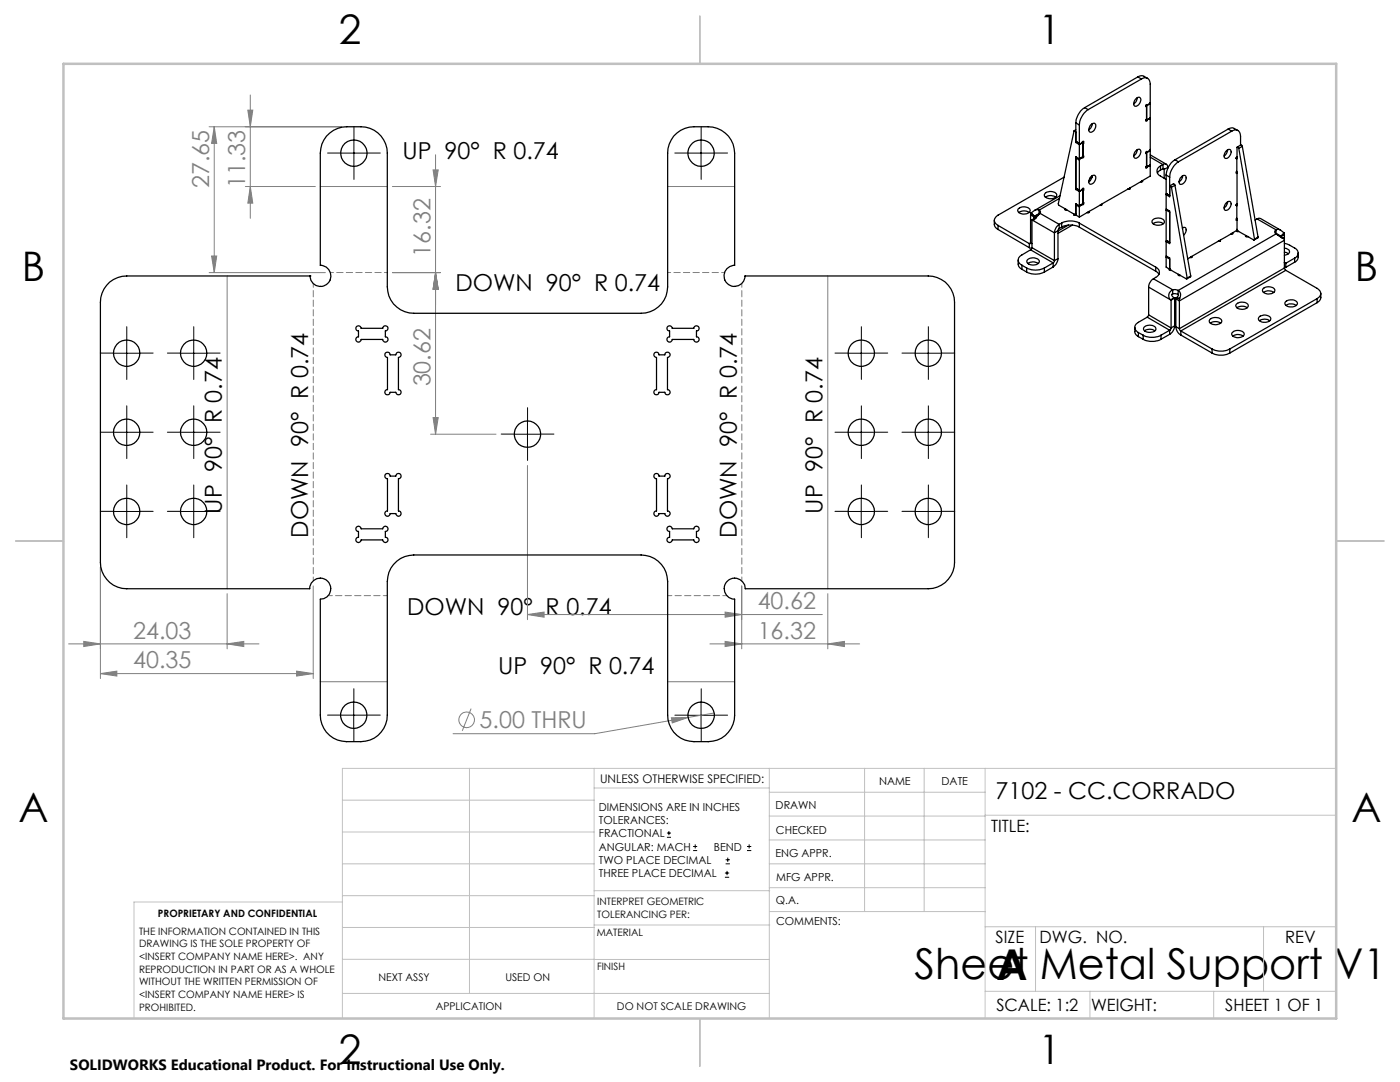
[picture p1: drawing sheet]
<svg xmlns="http://www.w3.org/2000/svg" width="279mm" height="216mm" viewBox="0 0 279 216" stroke-linecap="round" stroke-linejoin="round" font-family="sans-serif">
<g fill="none" stroke="#808080" stroke-width=".2">
<path d="M50 18.9v24.7M41.7 25.3h26.5M42.8 25.3l.5 3.3h-1.1zM42.8 25.3v29.1M49 37.2h13.9M49.5 22h.9l-.4 3.3zM50 37.2l.4 3.3h-.9zM63.9 37.2h13.4M78.3 37.2h9.6M86.4 33.9h1.1l-.6 3.3zM86.9 30.9v55.7M133.2 37.2h13.4"/>
<path d="M41.7 54.4h23.2M42.2 51.1h1.1l-.5 3.3zM45.3 55.1v62.4M78.3 54.4h9.6M86.9 54.4l.6 3.3h-1.1zM165.2 55.1v62.4M85.9 86.6h13.1M86.4 83.3h1.1l-.6 3.3zM105.3 92.9v30.7M20 113.2v22.2M45.3 118.5v11M62.5 116.9v18.5"/>
<path d="M148 116.9v12.6M165.2 118.5v11M13.7 128.5h38M16.7 128l3.3 .5-3.3 .5zM20 134.4l3.3-.5v1zM20 134.4h42.5M45.3 128.5l3.3-.5v1zM59.2 133.9l3.3 .5-3.3 .5zM63.9 136h13.4M105.3 122.6l3.3-.5v1.1zM105.3 122.6h58.8M133.2 136h13.4"/>
<path d="M141.7 128.5h29.9M144.7 122.1l3.3 .5-3.3 .6zM144.7 128l3.3 .5-3.3 .5zM165.2 128.5l3.3-.5v1zM94 141.4l-1.7 4.4M134 143.2h3.3l-3.1 1.1zM137.3 143.2l-18.6 3.2h-28.3M142.5 142.3l-5.2 .9"/>
<circle cx="93.1" cy="143.6" r="1.56"/>
</g>
<g fill="none" stroke="#000" stroke-width=".2">
<path d="M68 30.6h5.2M70.6 27.9v5.3M137.3 30.6h5.3M139.9 27.9v5.3M22.6 70.5h5.3M25.3 67.8v5.3M36 70.5h5.3M38.7 67.8v5.3M169.3 70.5h5.2M171.9 67.8v5.3M182.6 70.5h5.3M185.2 67.8v5.3"/>
<path d="M22.6 86.3h5.3M25.3 83.6v5.3M25.3 99.4v5.3M36 86.3h5.3M38.7 83.6v5.3M38.7 99.4v5.3M102.6 86.6h5.3M105.3 84v5.3M169.3 86.3h5.2M171.9 83.6v5.3M171.9 99.4v5.3M182.6 86.3h5.3"/>
<path d="M185.2 83.6v5.3M185.2 99.4v5.3M22.6 102.1h5.3M36 102.1h5.3M169.3 102.1h5.2M182.6 102.1h5.3M68 142.7h5.2M70.6 140.1v5.2M137.3 142.7h5.3M139.9 140.1v5.2M133.1 167.1h.8M133.1 166.2h.8"/>
<path d="M133.5 165.8v.9M138.3 169.7h.8M138.3 168.9h.8M138.7 168.5v.8M144.7 175h.8M144.7 174.2h.8M144.8 172.4h.9M144.8 171.6h.9M145.1 173.8v.8M145.2 171.1v.9M149.1 169.7h.8M149.1 168.9h.8"/>
<path d="M149.5 168.5v.8"/>
</g>
<g fill="none" stroke="#000" stroke-width=".2" stroke-dasharray="15.2 1.3 1.3 1.3">
<path d="M68 30.5h-2.6M70.6 33.2v2.6M70.6 27.9v-2.6M73.3 30.5h2.6M137.3 30.5h-2.6M139.9 33.2v2.6M139.9 27.9v-2.6M142.6 30.5h2.6M22.7 70.5h-2.7M25.3 73.1v2.6M25.3 67.8v-2.6M27.9 70.5h2.7"/>
<path d="M36 70.5h-2.6M38.7 73.1v2.6M38.7 67.8v-2.6M41.3 70.5h2.6M169.3 70.5h-2.7M171.9 73.1v2.6M171.9 67.8v-2.6M174.5 70.5h2.7M182.6 70.5h-2.6M185.3 73.1v2.6M185.3 67.8v-2.6M187.9 70.5h2.6"/>
<path d="M22.7 86.2h-2.7M25.3 88.9v2.6M25.3 83.6v-2.6M25.3 99.4v-2.6M27.9 86.2h2.7M36 86.2h-2.6M38.7 88.9v2.6M38.7 83.6v-2.6M38.7 99.4v-2.6M41.3 86.2h2.6M102.7 86.6h-2.7M105.3 89.2v2.7"/>
<path d="M105.3 84v-2.6M107.9 86.6h2.6M169.3 86.2h-2.7M171.9 99.4v-2.6M171.9 88.9v2.6M171.9 83.6v-2.6M174.5 86.2h2.7M182.6 86.2h-2.6M185.3 99.4v-2.6M185.3 88.9v2.6M185.3 83.6v-2.6M187.9 86.2h2.6"/>
<path d="M22.7 102h-2.7M25.3 104.7v2.6M27.9 102h2.7M36 102h-2.6M38.7 104.7v2.6M41.3 102h2.6M169.3 102h-2.7M171.9 104.7v2.6M174.5 102h2.7M182.6 102h-2.6M185.3 104.7v2.6M187.9 102h2.6"/>
<path d="M68 142.7h-2.6M70.6 145.3v2.7M70.6 140.1v-2.7M73.3 142.7h2.6M137.3 142.7h-2.6M139.9 145.3v2.7M139.9 140.1v-2.7M142.6 142.7h2.6"/>
</g>
<path d="M62.5 56.6v59.3M148 115.9v-59.3" fill="none" stroke="#808080" stroke-width=".2" stroke-dasharray="1.3 .6" stroke-dashoffset=".5"/>
<path d="M65.5 118.8h11.8M133.2 118.8h11.9" fill="none" stroke="#808080" stroke-width=".2" stroke-dasharray="1.3 .6" stroke-dashoffset=".4"/>
<path d="M77.3 54.4h-11.3M144.6 54.4h-11.4" fill="none" stroke="#808080" stroke-width=".2" stroke-dasharray="1.3 .6" stroke-dashoffset=".7"/>
<g fill="none" stroke="#c0c0c0" stroke-width=".2">
<path d="M68.3 159.7h50.3M93.7 153.3v44.9M118.6 153.3v49.9M118.6 157.2h34.9M153.5 153.3v49.9M153.5 158.1h43.1M172.5 153.3v28.6M184.4 153.3v28.6M196.6 153.3v49.9M266.7 153.3h-198.4v49.9M68.3 178.7h50.3M68.3 172.4h50.3"/>
<path d="M68.3 166h50.3M68.3 180h-41.6v23.2M118.6 177.7h35M153.5 167.6h43.1M153.5 162.8h43.1M153.5 172.4h43.1M153.5 177.1h43.1M196.6 162.7h70.1M68.3 198.2h85.2M68.3 191.4l85.2 .1M68.3 185.1h50.3M118.6 184.6h35"/>
<path d="M153.6 181.9h43M196.6 197.8h70.1M196.6 184.9h70.1M206.7 184.9v12.9M217.5 197.8v5.4M242.2 197.8v5.4M252.2 184.9v12.9"/>
</g>
<path d="M139.7 3.2v9.5M3.1 107.9h9.6M266.7 107.9h9.5M139.7 203.2v9.6" fill="none" stroke="#c0c0c0" stroke-width=".25"/>
<path d="M12.7 12.7h254v190.5h-254z" fill="none" stroke="#c0c0c0" stroke-width=".5"/>
<g fill="#808080">
<path d="M134 143.2h3.3l-3.1 1.1z"/>
<path d="M144.7 128l3.3 .5-3.3 .5zM165.2 128.5l3.3-.5v1zM16.7 128l3.3 .5-3.3 .5zM45.3 128.5l3.3-.5v1z"/>
<path d="M105.3 122.6l3.3-.5v1.1zM144.7 122.1l3.3 .5-3.3 .6z"/>
<path d="M59.2 133.9l3.3 .5-3.3 .5zM20 134.4l3.3-.5v1z"/>
<path d="M86.9 54.4l.6 3.3h-1.1zM86.4 83.3h1.1l-.6 3.3zM86.4 33.9h1.1l-.6 3.3zM86.9 54.4l.6 3.3h-1.1zM49.5 22h.9l-.4 3.3zM50 37.2l.4 3.3h-.9zM42.8 25.3l.5 3.3h-1.1zM42.2 51.1h1.1l-.5 3.3z"/>
</g>
<g fill="none" stroke="#000" stroke-width=".25">
<path d="M226.6 19.8a.55 .55 0 0 1 .6-.4 .55 .55 0 0 1 .5 .6 1.02 1.02 0 0 1-1.4 1.1v-.6zM227 19.5l-.3 .8-.4 .4M227.1 15.3l.5-.2a1.58 1.58 0 0 1 1.4 .5M227.1 15.3l.7 .5M227.1 15.3l-10.6 6.2M227.8 15.8a1.07 1.07 0 0 1 1.2-.2 1.07 1.07 0 0 1 .6 1.2v3.7l-.6 .5M227.8 15.8l-10.6 6.1M208.6 38.6a1.64 1.64 0 0 1 2.3 .2 1.17 1.17 0 0 1-1.7 .8 .61 .61 0 0 1-.7-.3 .61 .61 0 0 1 .1-.7zM208.6 39.3a1.79 1.79 0 0 1 2.1 0M211.5 39.6l-4.1 2.3M211.6 39.1l-5.1 2.9M212.4 35.3l-13.2 7.6a1.08 1.08 0 0 0-.8 1.1 1.08 1.08 0 0 0 .8 1"/>
<path d="M214.7 26.4l-.1-.3h-.3l-3.1 14.5 .2 .4 1.4 .8v.1M214.7 25.9l-.3 .2M214.7 24.5v3.9M214.7 24.5l.7 .4M214.7 28.2l.7 .4M214.7 37.6l.7 .4M214.7 28.4l.7 .5M214.7 37.8l.7 .4M214.8 31.4l-.1 .1 .7 .4M214.9 37.7h.1M214.9 28.3l.6 .4M214.9 28.3h.1"/>
<path d="M214.9 37.7l.6 .4M214.9 28.3l-.2 .1M214.9 37.7l-.2 .1M215.4 38l.1 .1M215.4 28.6l.1 .1M215.4 24.9v3.7M215.4 28.9v2.8M215.4 31.9v6.1M215.4 38.2v2.9M215.4 31.7l-.7-.4v6.5M215.5 31.6l-.1 .3M215.5 31.6h.1"/>
<path d="M215.9 31.4h.1M215.9 31.4l-.4 .2M216 28.4h.1M216 37.7l.1 .1M216.1 38l.2-.3-.1-.2-.7 .6M216.1 31.1h.1a.23 .23 0 0 1 .1 .3 .23 .23 0 0 1-.3 .1l-.1-.1M216.1 28.6l.2-.2v-.2l-.8 .5M216.1 28.6h.1M216.1 38h.1M216.1 28.4v2.9l-.7 .4M216.1 37.8v2.9l-.7 .4M216.1 28.4l-.7 .5"/>
<path d="M216.1 37.8l-.7 .4M216.5 21.5a3.9 3.9 0 0 0-1.8 3M216.5 21.5l.7 .4M217.2 21.9a4.1 4.1 0 0 0-1.8 3M217.6 36l-.3 .2M217.6 25a.55 .55 0 0 1 .6-.4 .55 .55 0 0 1 .5 .6 .99 .99 0 0 1-1.3 1l-.1-.5zM217.8 35.2a.53 .53 0 0 1 .7-.2 .53 .53 0 0 1 .2 .8 .94 .94 0 0 1-1.3 .8l-.1-.5zM217.9 35.3l-.4 .3M218 24.7l-.3 .8-.4 .4M218 35l-.3 .8-.4 .5M225.1 37.7h.1M225.3 37.7v-.1l-5.7 3.3v.1"/>
<path d="M225.5 37.5v.2h-.4M225.5 37.5v.2M226.9 29.9a.5 .5 0 0 1 .7 0 .5 .5 0 0 1 0 .7 .94 .94 0 0 1-1.3 .8 1.4 1.4 0 0 1 .6-1.5zM227 29.8l-.3 .9-.4 .4M228 36.1v.2h-.4l-2.1 1.2M228.6 21.2l.2 .1M228.6 30.6l.2 .1M228.7 21l.1 .1M228.7 23.9l.1 .1M228.7 30.4h.1M228.7 33.2l.1 .1M228.8 21.3l-.1 2.9 .3-.3"/>
<path d="M228.8 30.7v2.4l-.2 .3 .1 .2 .3-.4M228.8 20.9l.2 .1M228.8 30.2l.2 .1M228.8 21.1v2.9M228.8 30.4v2.9M229 21v-.1a.21 .21 0 0 0-.3 .1 .21 .21 0 0 0 .1 .3M229 30.3a.21 .21 0 0 0-.3 .1 .21 .21 0 0 0 .1 .3M229 33.2h.1M229 23.8v.1M229.4 23.6l.2 .1M229.4 33l.2 .1M229.4 23.6h.1"/>
<path d="M229.4 33h.1M229.4 23.6l-.4 .3M229.4 33l-.4 .2M229.4 23.7h.2M229.4 20.6l.2 .1M229.4 30l.2 .1M229.6 23.7v6.1l-.2 .3-.4 .2M229.6 30.9l3.2 1.9M229.6 20.7v2.8l-.8 .5M229.6 30.1v2.8l-.8 .4M229.6 33.1v2l-1.8 1.1v.1M229.6 20.7l-.8 .4"/>
<path d="M229.6 30.1l-.8 .3M229.6 31.4l2.5 1.4M231.6 33.1a1.07 1.07 0 0 0-.7 1 1.07 1.07 0 0 0 .7 1l1.1 .7M231.6 33.9l-.6 .6M231.6 33.1v.8M232.1 32.8a.58 .58 0 0 1 .7 0 .58 .58 0 0 1 .2 .6M232.1 33.7l.2-.1v.2M232.1 32.8l-.5 .3M232.1 32.8v.9M232.1 33.7l-.5 .2M232.1 33.7l.2 .1M232.3 33.8v1.8"/>
<path d="M232.7 38.8v2.9l.7 .4v6.5l-.7-.4M232.7 34.9l.7 .4M232.7 34.9v3.7l.7 .4M232.9 38.7l.5 .4M232.9 38.7h.1M232.9 38.7l-.2 .1M233 33.4l-.7 .4M233 33.4v.2M233.4 37.2l.2-.1 .2 .3M233.4 35.3v4l-.7-.5M233.8 37.4l3.1 18.1M234.5 31.9a3.9 3.9 0 0 0-1.8 3"/>
<path d="M234.5 37l-.3-.3-.7 .4M234.5 31.9l.7 .4M234.5 37l-.7 .4M234.5 37l3.1 18.1M235.2 32.3a4.1 4.1 0 0 0-1.8 3M235.3 36.2l.1 .1M235.9 35.2a.5 .5 0 0 1 .6-.2 .5 .5 0 0 1 .2 .7 1.12 1.12 0 0 1-1.3 1 1.34 1.34 0 0 1 .5-1.5zM236 35.1l-.2 .6-.5 .6M244.7 30.2a.57 .57 0 0 1 .8-.3 .57 .57 0 0 1 .1 .9 .92 .92 0 0 1-1.2 .7l-.1-.7zM245 29.9l-.2 .7-.5 .5M245.1 25.8l.5-.3a1.58 1.58 0 0 1 1.5 .5M245.1 25.8l.7 .4"/>
<path d="M245.1 25.8l-10.6 6.1M245.8 26.2a1.07 1.07 0 0 1 1.3-.2 1.07 1.07 0 0 1 .5 1.2v1.8M245.8 26.2l-10.6 6.1M246.7 31.6l.1 .1M246.7 34.3l.2 .1v6.5l-.2-.1M246.8 31.7v2.5l-.1 .3 .2 .1M246.8 31.3h.1M246.9 31.3l-.2 .2 .1 .2M247.2 29.6l-.2-.3-.1 .1v2.1l-.2-.1M247.2 29.6l3.2 18.1M247.9 29.2l-.3-.3-.7 .5M247.9 29.2l-.7 .4"/>
<path d="M247.9 29.2l3.2 18.1M61.8 55.1a2.1 2.1 0 0 0 2.2 2.1 2.1 2.1 0 0 0 2.1-2.2 2.1 2.1 0 0 0-2.2-2v-22.4a5.3 5.3 0 0 1 5.3-5.3h2.8a5.3 5.3 0 0 1 5.3 5.3v26.7a5.3 5.3 0 0 0 5.3 5.2h45.4a5.3 5.3 0 0 0 5.2-5.2v-26.7a5.2 5.2 0 0 1 5.3-5.3h2.8a5.3 5.3 0 0 1 5.3 5.3v22.4a2.1 2.1 0 0 0-2.1 2 2.1 2.1 0 0 0 2.1 2.2 2.1 2.1 0 0 0 2.1-2.1M61.8 55.1h-36.5a5.2 5.2 0 0 0-5.3 5.2v51.9a5.3 5.3 0 0 0 5.3 5.3h36.5a2.1 2.1 0 0 1 2.1-2.1 2.1 2.1 0 0 1 2.1 2 2.1 2.1 0 0 1-2.1 2.2v23.1a5.2 5.2 0 0 0 5.3 5.3 8.2 8.2 0 0 0 6.2-1.2 5.4 5.4 0 0 0 1.9-4.1v-26.7a5.3 5.3 0 0 1 5.3-5.3h45.4a5.3 5.3 0 0 1 5.2 5.3v26.7a5.2 5.2 0 0 0 5.3 5.3 8.2 8.2 0 0 0 6.2-1.2 5.4 5.4 0 0 0 1.9-4.1v-23.1a2.1 2.1 0 0 1-2.1-2.2 2.1 2.1 0 0 1 2.2-2 2.1 2.1 0 0 1 2 2.1h36.5a5.3 5.3 0 0 0 5.3-5.3v-51.9a5.3 5.3 0 0 0-5.3-5.2h-36.5M61.8 55.1h.1M148.7 55.1h.1M198.4 44a1.53 1.53 0 0 0 .8 1.8M199.2 45.8l6.2 3.6M199.2 45v.8M199.2 45l6.2 3.6M203.2 41.7a1.61 1.61 0 0 1 2.4 .2 1.17 1.17 0 0 1-1.7 .8l-.6-.3-.2-.3zM203.2 51.9a1.43 1.43 0 0 0 .7 1.8M203.3 42.4a1.85 1.85 0 0 1 2.1 0"/>
<path d="M203.9 52.9l1 .6M203.9 52.9v.8M203.9 53.7l1 .6M204.9 53.5a3.9 3.9 0 0 0 3.5 0M204.9 54.3a3.9 3.9 0 0 0 3.5 0M204.9 53.5v.8M205.1 51.8a1.58 1.58 0 0 1 2.3 .3 1.41 1.41 0 0 1-2.1 .6l-.4-.4zM205.1 52.6a1.86 1.86 0 0 1 2.1 0M205.4 49.4l.5 .1M205.4 48.6v.8M205.7 49.8l-1.8 1.1a1.08 1.08 0 0 0-.7 1 1.08 1.08 0 0 0 .7 1M205.7 48.4l-.1 .2h-.2"/>
<path d="M205.7 49.8l4.5 2.7M205.7 42.9l.7 .4M205.7 42.9v5.5M205.7 48.4l.3 .2M205.7 48.4l-.3 .2M205.8 42.5l-.1 .4M205.8 42.5l.6 .7M206 43.9h.1M206 43.9l.7-.4-.7 .4M206 49.4l-.3 .4M206 49.4l4.4 2.6M206 43.9v5.5"/>
<path d="M206 43.9l4.4 2.6M206.4 43.3v.3M206.4 43.2v.1M207.4 41.9a.4 .4 0 0 1 .2 .7M207.4 41.9a1.55 1.55 0 0 0-1.6 .6M207.4 42.8l-.2-.1-.8 .5M207.4 41.9v.9M207.4 42.8l-1 .5M207.6 42.6l-1.1 1.1-.5 .2M207.6 42.6l3.8 2.2M208.4 53.5v.8M210.2 52.5l-1.8 1"/>
<path d="M210.2 52.5v.8M210.2 53.3l-1.8 1M210.4 52l-.2 .5M210.4 46.5v5.5M211.1 51.6a2.26 2.26 0 0 1-.9 1.7M211.1 46l-.7 .5M211.1 46v5.6M211.1 51.6l-.7 .4M211.4 44.8a2.25 2.25 0 0 0-1 1.7M211.4 45.6l-.3 .4M211.4 44.8v.8M211.9 44.5a3.9 3.9 0 0 1 3.5 0"/>
<path d="M211.9 45.3a3.9 3.9 0 0 1 3.5 0M211.9 44.5l-.5 .3M211.9 44.5v.8M211.9 45.3l-.5 .3M212.5 41.7v.1l.4 .1 1.4 .8M213.2 44.9l-2.1 1.2M214 44.9l-2.9 1.7M214.3 42.7v.1a.26 .26 0 0 0 .2 .2 .26 .26 0 0 0 .2-.1M214.3 42.7v.2M214.7 42.7l-.2 .3M214.7 42.8h.1M214.7 42.9l.7 .4"/>
<path d="M214.8 40.7l-.1 .2 .7 .4M215.4 44.5l15.2 8.8M215.4 41.3v2M215.4 44.5v.8M215.4 45.3l15.2 8.8M215.4 41.1l-.7-.4v2.2M215.5 41l-.1 .3M215.5 41h.1M215.9 40.8l-.4 .2M215.9 40.7v.1M216.1 40.5l.1-.1a.22 .22 0 0 1 .1 .3 .22 .22 0 0 1-.4 .1M216.1 40.5h.1"/>
<path d="M217 42.4h.1M217.2 42.4v-.1l-1.8 1M217.3 42.2l.1 .2h-.4M217.3 42.2v.2M219.9 40.7v.2l-.4 .1-2.2 1.2M229.2 57.3l4.4 2.5M229.2 57.3v5.5M230 43.9a1.53 1.53 0 0 1 2.4 .3 1.38 1.38 0 0 1-2.1 .5l-.4-.4zM230.1 44.6a1.81 1.81 0 0 1 2.1 0M230.2 55.6a2.1 2.1 0 0 0-1 1.7M230.2 55.6l3.8 2.2M230.6 53.3a1.08 1.08 0 0 1 .8 1 1.08 1.08 0 0 1-.8 1.1l-.4 .2"/>
<path d="M230.6 54.1l.7 .7M230.6 53.3v.8M232.7 48.2v2.9l.7 .4v2.2M232.7 41.9v6.1l.7 .4M232.7 51.3v2l.7 .4M232.7 41.9l.7 .4M232.7 51.3l.7 .4M232.9 41.8l-.2 .1M232.9 51.2l-.2 .1M232.9 48.1h.1M232.9 48.1l-.2 .1M233.4 53.7v.2h.4l1.4 .9"/>
<path d="M233.4 53.5l.2 .5M233.6 59.8l.1 .1M233.7 59.9v5.5M234 57.8a1.23 1.23 0 0 0-.4 2M234 58.6l-.1 .1v.2l.4 .5M234 58.6h.6l.5 .2M234 57.8h.6l.5 .2M234 57.8v.8M234.3 59.4l.1 .1M234.3 59.4l-.7 .4M234.4 59.5l-.7 .4M234.4 59.5v5.5"/>
<path d="M234.7 59.5v.1M234.7 59.5h.1M234.7 59.5h.6M234.7 59.6l.7 .4M234.7 59.6v5.6M235.1 58a.99 .99 0 0 1 .2 1.5M235.1 58.8l.1 .2-.5 .5M235.1 58v.8M235.2 54.8v.2h.4M235.2 54.8v.2M235.3 59.5l.1 .5M235.3 59.5h.1"/>
<path d="M235.4 55v-.1l1.4 .8 .1-.2M235.5 54.9v.1M236 45.7v-.2a.48 .48 0 0 1 .6-.1 .48 .48 0 0 1 .1 .7l-.5 .8M237.6 55.1v.1l-.7 .4M237.6 55.1l-.7 .4M237.9 51.2v.1l-.4 .1-.5 .2M243.2 48.1h.1M243.3 48.2v-.2l-5.6 3.3v.1M243.5 47.9v.2h-.4M243.5 47.9v.2M244.7 40.5a.57 .57 0 0 1 .8-.3 .57 .57 0 0 1 .1 .9 .92 .92 0 0 1-1.2 .8l-.1-.7zM245 40.3l-.3 .8-.4 .4"/>
<path d="M246 46.5v.2h-.3l-2.2 1.2M246.7 41l.1 .1M246.7 43.6l.2 .1v2.2l.2 .3M246.8 46v.2h.4l1.4 .8M246.8 40.6l-.1 .3 .1 .2M246.8 41.1v2.4l-.1 .4 .2 .1M246.9 45.9l-1.1 .7v.1M248.6 47v.2h.4M248.6 47v.2M248.8 47.2v-.1l1.4 .8 .2-.2M249 47.2h.1M250.9 43.7l.3-.2 .4 .1 3.9 2.3"/>
<path d="M250.9 43.7l-.4 .2M250.9 43.7l3.8 2.2M251.1 47.3l-.1 .2-.7 .4M251.1 47.3l-.7 .4M252.1 57.5a1.52 1.52 0 0 1 2.3 .5 1.43 1.43 0 0 1-2.1 .4l-.3-.4zM252.2 58.3a1.81 1.81 0 0 1 2 0M254.7 46.7l1.1 .7h.5M254.7 45.9a.43 .43 0 0 0-.3 .4 .43 .43 0 0 0 .3 .4M254.7 46.7l.9 .4M254.7 45.9a1.52 1.52 0 0 1 1.6 .6M254.7 46.7l-19.6 11.3M254.7 45.9v.8"/>
<path d="M254.8 46.7l.8 .5 .7-.4M255.6 47.1v.2M255.7 47.4h.6M256.3 47.4v.5l-20.9 12.1M256.3 46.5l-.7 .6M256.3 46.5v.3M256.3 53.5l.3 .4M256.3 52.4l.3 .1-.2 .1zM256.3 48.5l1.1 .4a2.79 2.79 0 0 1 1.6 1.2l.1 .4-.1 .4-.6 .6M256.3 49.5a.83 .83 0 0 1 .9 1l-.9 .4M256.3 50.3l.8 .3M256.3 53.5l-20.9 12.1"/>
<path d="M256.3 46.8v6.7M256.6 53.9l6.3 3.6a1.08 1.08 0 0 1 .7 1.1 1.08 1.08 0 0 1-.7 1M256.6 53.3l-.3 .1M256.6 53.9l-20.9 12.1M256.6 52.5v.8M258.4 51.5l-1.8 1M258.4 51.5v.8M258.4 52.3l-1.8 1M259.1 50.5a1.47 1.47 0 0 1-.7 1.8M262.9 59.6l-17.5 10M262.9 59.6v.8M263.6 58.6a1.53 1.53 0 0 1-.7 1.8"/>
<path d="M71.2 65.2l.1-.1a.53 .53 0 0 1 .8 .4h4.3a.52 .52 0 0 1 .5-.5 .52 .52 0 0 1 .5 .5 .52 .52 0 0 1-.5 .5v1.2a.53 .53 0 0 1 .5 .5 .53 .53 0 0 1-.5 .6 .53 .53 0 0 1-.5-.6h-4.3a.53 .53 0 0 1-.6 .6 .53 .53 0 0 1-.5-.6 .53 .53 0 0 1 .5-.5v-1.2a.52 .52 0 0 1-.4-.3 .52 .52 0 0 1 .1-.5zM76.9 70.4l.2-.1a.53 .53 0 0 1 .8 .5h1.1a.54 .54 0 0 1 .5-.5 .54 .54 0 0 1 .6 .5 .54 .54 0 0 1-.6 .5v6.5a.53 .53 0 0 1 .5 .5 .53 .53 0 0 1-.5 .5 .53 .53 0 0 1-.5-.5h-1.1a.53 .53 0 0 1-.6 .5 .53 .53 0 0 1-.5-.5 .53 .53 0 0 1 .5-.5v-6.5a.55 .55 0 0 1-.5-.3 .55 .55 0 0 1 .1-.6zM130.6 70.4l.2-.1a.51 .51 0 0 1 .7 .5h1.2a.53 .53 0 0 1 .5-.5 .53 .53 0 0 1 .5 .5 .53 .53 0 0 1-.5 .5v6.5a.52 .52 0 0 1 .5 .5 .52 .52 0 0 1-.5 .5 .52 .52 0 0 1-.5-.5h-1.2a.52 .52 0 0 1-.5 .5 .52 .52 0 0 1-.5-.6 .52 .52 0 0 1 .5-.4v-6.5a.55 .55 0 0 1-.5-.3 .55 .55 0 0 1 .1-.6zM133.2 65.2l.2-.1a.53 .53 0 0 1 .8 .4h4.3a.53 .53 0 0 1 .5-.5 .53 .53 0 0 1 .5 .5 .53 .53 0 0 1-.5 .5v1.2a.53 .53 0 0 1 .5 .5 .53 .53 0 0 1-.5 .6 .53 .53 0 0 1-.5-.6h-4.3a.53 .53 0 0 1-.6 .6 .53 .53 0 0 1-.5-.6 .53 .53 0 0 1 .5-.5v-1.2a.52 .52 0 0 1-.5-.3 .52 .52 0 0 1 .1-.5zM226.5 65.3a1.47 1.47 0 0 0 .7 1.9M227.2 66.4l.9 .5M227.2 66.4v.8M227.2 67.2l.9 .5M228.1 66.9a4 4 0 0 0 3.6 0M228.1 67.7a4 4 0 0 0 3.6 0M228.1 66.9v.8M228.4 65.3a1.53 1.53 0 0 1 2.3 .3 1.38 1.38 0 0 1-2.1 .5l-.4-.4z"/>
<path d="M228.4 66a1.81 1.81 0 0 1 2.1 0M229 63.3l-1.8 1a1.09 1.09 0 0 0-.7 1 1.09 1.09 0 0 0 .7 1.1M229 63.3l4.4 2.6M229.2 62.8l-.2 .5M229.2 62.8l4.5 2.6M231.7 66.9v.8M233.4 65.9l-1.7 1M233.4 65.9v.8M233.4 66.7l-1.7 1M233.7 65.4l-.3 .5M234.4 65a2.15 2.15 0 0 1-1 1.7M234.4 65l-.7 .4"/>
<path d="M234.7 65.2a2.02 2.02 0 0 0 1 1.7M234.7 65.2l.7 .4M235.4 65.6l.3 .4M235.4 60v5.6M235.7 66l6.2 3.6M235.7 66v.9M235.7 66.9l6.2 3.5M241.5 63.7a1.73 1.73 0 0 1 2.3 .2 .96 .96 0 0 1-1.2 .9 .93 .93 0 0 1-1.2-1zM241.5 64.5a1.84 1.84 0 0 1 2.1 0M241.9 69.6a3.9 3.9 0 0 0 3.5 0M241.9 70.4a3.9 3.9 0 0 0 3.5 0M241.9 69.6v.8"/>
<path d="M245.4 69.6v.8M245.9 66.4a1.62 1.62 0 0 1 2.4 .1 1.17 1.17 0 0 1-1.7 .8l-.6-.3-.2-.3zM246 67.1a1.86 1.86 0 0 1 2.1 0M246.7 60.7a1.66 1.66 0 0 1 2.4 .2 1.16 1.16 0 0 1-1.7 .8l-.6-.4-.2-.2zM246.8 61.4a1.85 1.85 0 0 1 2.1 0M251.3 63.2a1.49 1.49 0 0 1 2.3 .4 1.43 1.43 0 0 1-2.1 .5l-.4-.5zM251.4 64a1.81 1.81 0 0 1 2 0M256.6 60.1a1.49 1.49 0 0 1 2.3 .5 1.53 1.53 0 0 1-2.5 0zM256.6 60.9a1.98 1.98 0 0 1 2.1 0M262.9 60.4l-17.5 10M76.9 94.6l.2-.1a.53 .53 0 0 1 .8 .5h1.1a.54 .54 0 0 1 .5-.5 .54 .54 0 0 1 .6 .5 .54 .54 0 0 1-.6 .5v6.5a.53 .53 0 0 1 .5 .5 .53 .53 0 0 1-.5 .5 .53 .53 0 0 1-.5-.5h-1.1a.53 .53 0 0 1-.6 .5 .53 .53 0 0 1-.5-.5 .53 .53 0 0 1 .5-.5v-6.5a.54 .54 0 0 1-.5-.3 .54 .54 0 0 1 .1-.6zM130.6 94.6l.2-.1a.51 .51 0 0 1 .7 .5h1.2a.53 .53 0 0 1 .5-.5 .53 .53 0 0 1 .5 .5 .53 .53 0 0 1-.5 .5v6.5a.52 .52 0 0 1 .5 .5 .52 .52 0 0 1-.5 .5 .52 .52 0 0 1-.5-.5h-1.2a.52 .52 0 0 1-.5 .5 .52 .52 0 0 1-.5-.6 .52 .52 0 0 1 .5-.4v-6.5a.54 .54 0 0 1-.5-.3 .54 .54 0 0 1 .1-.6z"/>
<path d="M71.2 105.2a.54 .54 0 0 1 .5-.2 .54 .54 0 0 1 .4 .5h4.3a.53 .53 0 0 1 .5-.5 .53 .53 0 0 1 .5 .5 .53 .53 0 0 1-.5 .5v1.2a.53 .53 0 0 1 .5 .5 .53 .53 0 0 1-.5 .6 .53 .53 0 0 1-.5-.6h-4.3a.53 .53 0 0 1-.6 .6 .53 .53 0 0 1-.5-.6 .53 .53 0 0 1 .5-.5v-1.2a.52 .52 0 0 1-.4-.3 .52 .52 0 0 1 .1-.5zM133.2 105.2a.54 .54 0 0 1 .6-.2 .54 .54 0 0 1 .4 .5h4.3a.53 .53 0 0 1 .5-.5 .53 .53 0 0 1 .5 .5 .53 .53 0 0 1-.5 .5v1.2a.53 .53 0 0 1 .5 .5 .53 .53 0 0 1-.5 .6 .53 .53 0 0 1-.5-.6h-4.3a.53 .53 0 0 1-.6 .6 .53 .53 0 0 1-.5-.6 .53 .53 0 0 1 .5-.5v-1.2a.52 .52 0 0 1-.5-.3 .52 .52 0 0 1 .1-.5z"/>
<circle cx="70.6" cy="30.6" r="2.62"/>
<circle cx="139.9" cy="30.6" r="2.62"/>
<circle cx="25.3" cy="70.5" r="2.63"/>
<circle cx="38.6" cy="70.5" r="2.63"/>
<circle cx="171.9" cy="70.5" r="2.63"/>
<circle cx="185.3" cy="70.5" r="2.63"/>
<circle cx="25.3" cy="86.3" r="2.64"/>
<circle cx="38.6" cy="86.3" r="2.64"/>
<circle cx="105.3" cy="86.6" r="2.63"/>
<circle cx="171.9" cy="86.3" r="2.64"/>
<circle cx="185.2" cy="86.3" r="2.64"/>
<circle cx="25.3" cy="102" r="2.63"/>
<circle cx="38.6" cy="102" r="2.63"/>
<circle cx="171.9" cy="102" r="2.63"/>
<circle cx="185.3" cy="102" r="2.63"/>
<circle cx="70.6" cy="142.7" r="2.63"/>
<circle cx="139.9" cy="142.7" r="2.63"/>
</g>
<g font-size="8.5">
<text x="182.5" y="195.4">Sheet Metal Support V1</text>
<text x="198.9" y="195.5">A</text>
</g>
<g font-size="8.1">
<text x="67.6" y="8.9">2</text>
<text x="207.3" y="8.9">1</text>
<text x="4.4" y="56.2">B</text>
<text x="270.4" y="56.2">B</text>
<text x="3.7" y="164.1">A</text>
<text x="269.7" y="164.1">A</text>
<text x="67.6" y="212.4">2</text>
<text x="207.3" y="212.4">1</text>
</g>
<g font-size="4.7">
<text x="80.3" y="31.7">UP 90° R 0.74</text>
<text x="90.9" y="58">DOWN 90° R 0.74</text>
<text x="44.3" y="102.5" transform="rotate(-90 44.3 102.5)">UP 90° R 0.74</text>
<text x="61.5" y="107.3" transform="rotate(-90 61.5 107.3)">DOWN 90° R 0.74</text>
<text x="147.1" y="107.3" transform="rotate(-90 147.1 107.3)">DOWN 90° R 0.74</text>
<text x="164.2" y="102.5" transform="rotate(-90 164.2 102.5)">UP 90° R 0.74</text>
<text x="81.2" y="122.6">DOWN 90° R 0.74</text>
<text x="99.4" y="134.4">UP 90° R 0.74</text>
<text x="198.7" y="159.3">7102 - CC.CORRADO</text>
</g>
<g font-size="4.7" fill="#808080">
<text x="41.8" y="37.6" transform="rotate(-90 41.8 37.6)">27.65</text>
<text x="49" y="37.6" transform="rotate(-90 49 37.6)">11.33</text>
<text x="85.9" y="51.2" transform="rotate(-90 85.9 51.2)">16.32</text>
<text x="85.9" y="77.1" transform="rotate(-90 85.9 77.1)">30.62</text>
<text x="151.2" y="121.6">40.62</text>
<text x="26.6" y="127.5">24.03</text>
<text x="151.2" y="127.5">16.32</text>
<text x="26.6" y="133.4">40.35</text>
<text x="95.7" y="145.3">5.00 THRU</text>
</g>
<g font-size="3.4">
<text x="197.8" y="166">TITLE:</text>
<text x="198.7" y="188.1">SIZE</text>
<text x="207.5" y="188.1">DWG. NO.</text>
<text x="256.5" y="188.2">REV</text>
<text x="198.8" y="201.7">SCALE: 1:2</text>
<text x="217.7" y="201.8">WEIGHT:</text>
<text x="244.5" y="201.7">SHEET 1 OF 1</text>
</g>
<text font-size="3" x="14" y="213.5">SOLIDWORKS Educational Product. For Instructional Use Only.</text>
<text font-size="2.4" x="119.8" y="156.2">UNLESS OTHERWISE SPECIFIED:</text>
<g font-size="2.2">
<text x="119.5" y="161.8">DIMENSIONS ARE IN INCHES</text>
<text x="154.8" y="161.4">DRAWN</text>
<text x="175.4" y="156.6">NAME</text>
<text x="187.9" y="156.7">DATE</text>
<text x="119.5" y="164.4">TOLERANCES:</text>
<text x="119.5" y="167.1">FRACTIONAL</text>
<text x="154.9" y="166.3">CHECKED</text>
<text x="119.5" y="169.7">ANGULAR: MACH</text>
<text x="119.5" y="172.4">TWO PLACE DECIMAL</text>
<text x="142.5" y="169.7">BEND</text>
<text x="154.8" y="171">ENG APPR.</text>
<text x="119.5" y="175">THREE PLACE DECIMAL</text>
<text x="154.9" y="175.7">MFG APPR.</text>
<text x="154.9" y="180.4">Q.A.</text>
<text x="154.9" y="184.6">COMMENTS:</text>
</g>
<g font-size="2.1">
<text x="75.5" y="195.7">NEXT ASSY</text>
<text x="100.9" y="195.7">USED ON</text>
<text x="86.9" y="201.5">APPLICATION</text>
<text x="123.1" y="201.6">DO NOT SCALE DRAWING</text>
</g>
<g font-size="2">
<text x="31.5" y="182.9">PROPRIETARY AND CONFIDENTIAL</text>
<text x="119.2" y="180.6">INTERPRET GEOMETRIC</text>
<text x="119.2" y="183.1">TOLERANCING PER:</text>
<text x="27.8" y="186.5">THE INFORMATION CONTAINED IN THIS</text>
<text x="27.8" y="189">DRAWING IS THE SOLE PROPERTY OF</text>
<text x="27.8" y="191.6">&lt;INSERT COMPANY NAME HERE&gt;. ANY</text>
<text x="119.1" y="186.7">MATERIAL</text>
<text x="27.8" y="194.1">REPRODUCTION IN PART OR AS A WHOLE</text>
<text x="27.8" y="196.6">WITHOUT THE WRITTEN PERMISSION OF</text>
<text x="119.1" y="193.5">FINISH</text>
<text x="27.8" y="199.1">&lt;INSERT COMPANY NAME HERE&gt; IS</text>
<text x="27.8" y="201.7">PROHIBITED.</text>
</g>
</svg>
